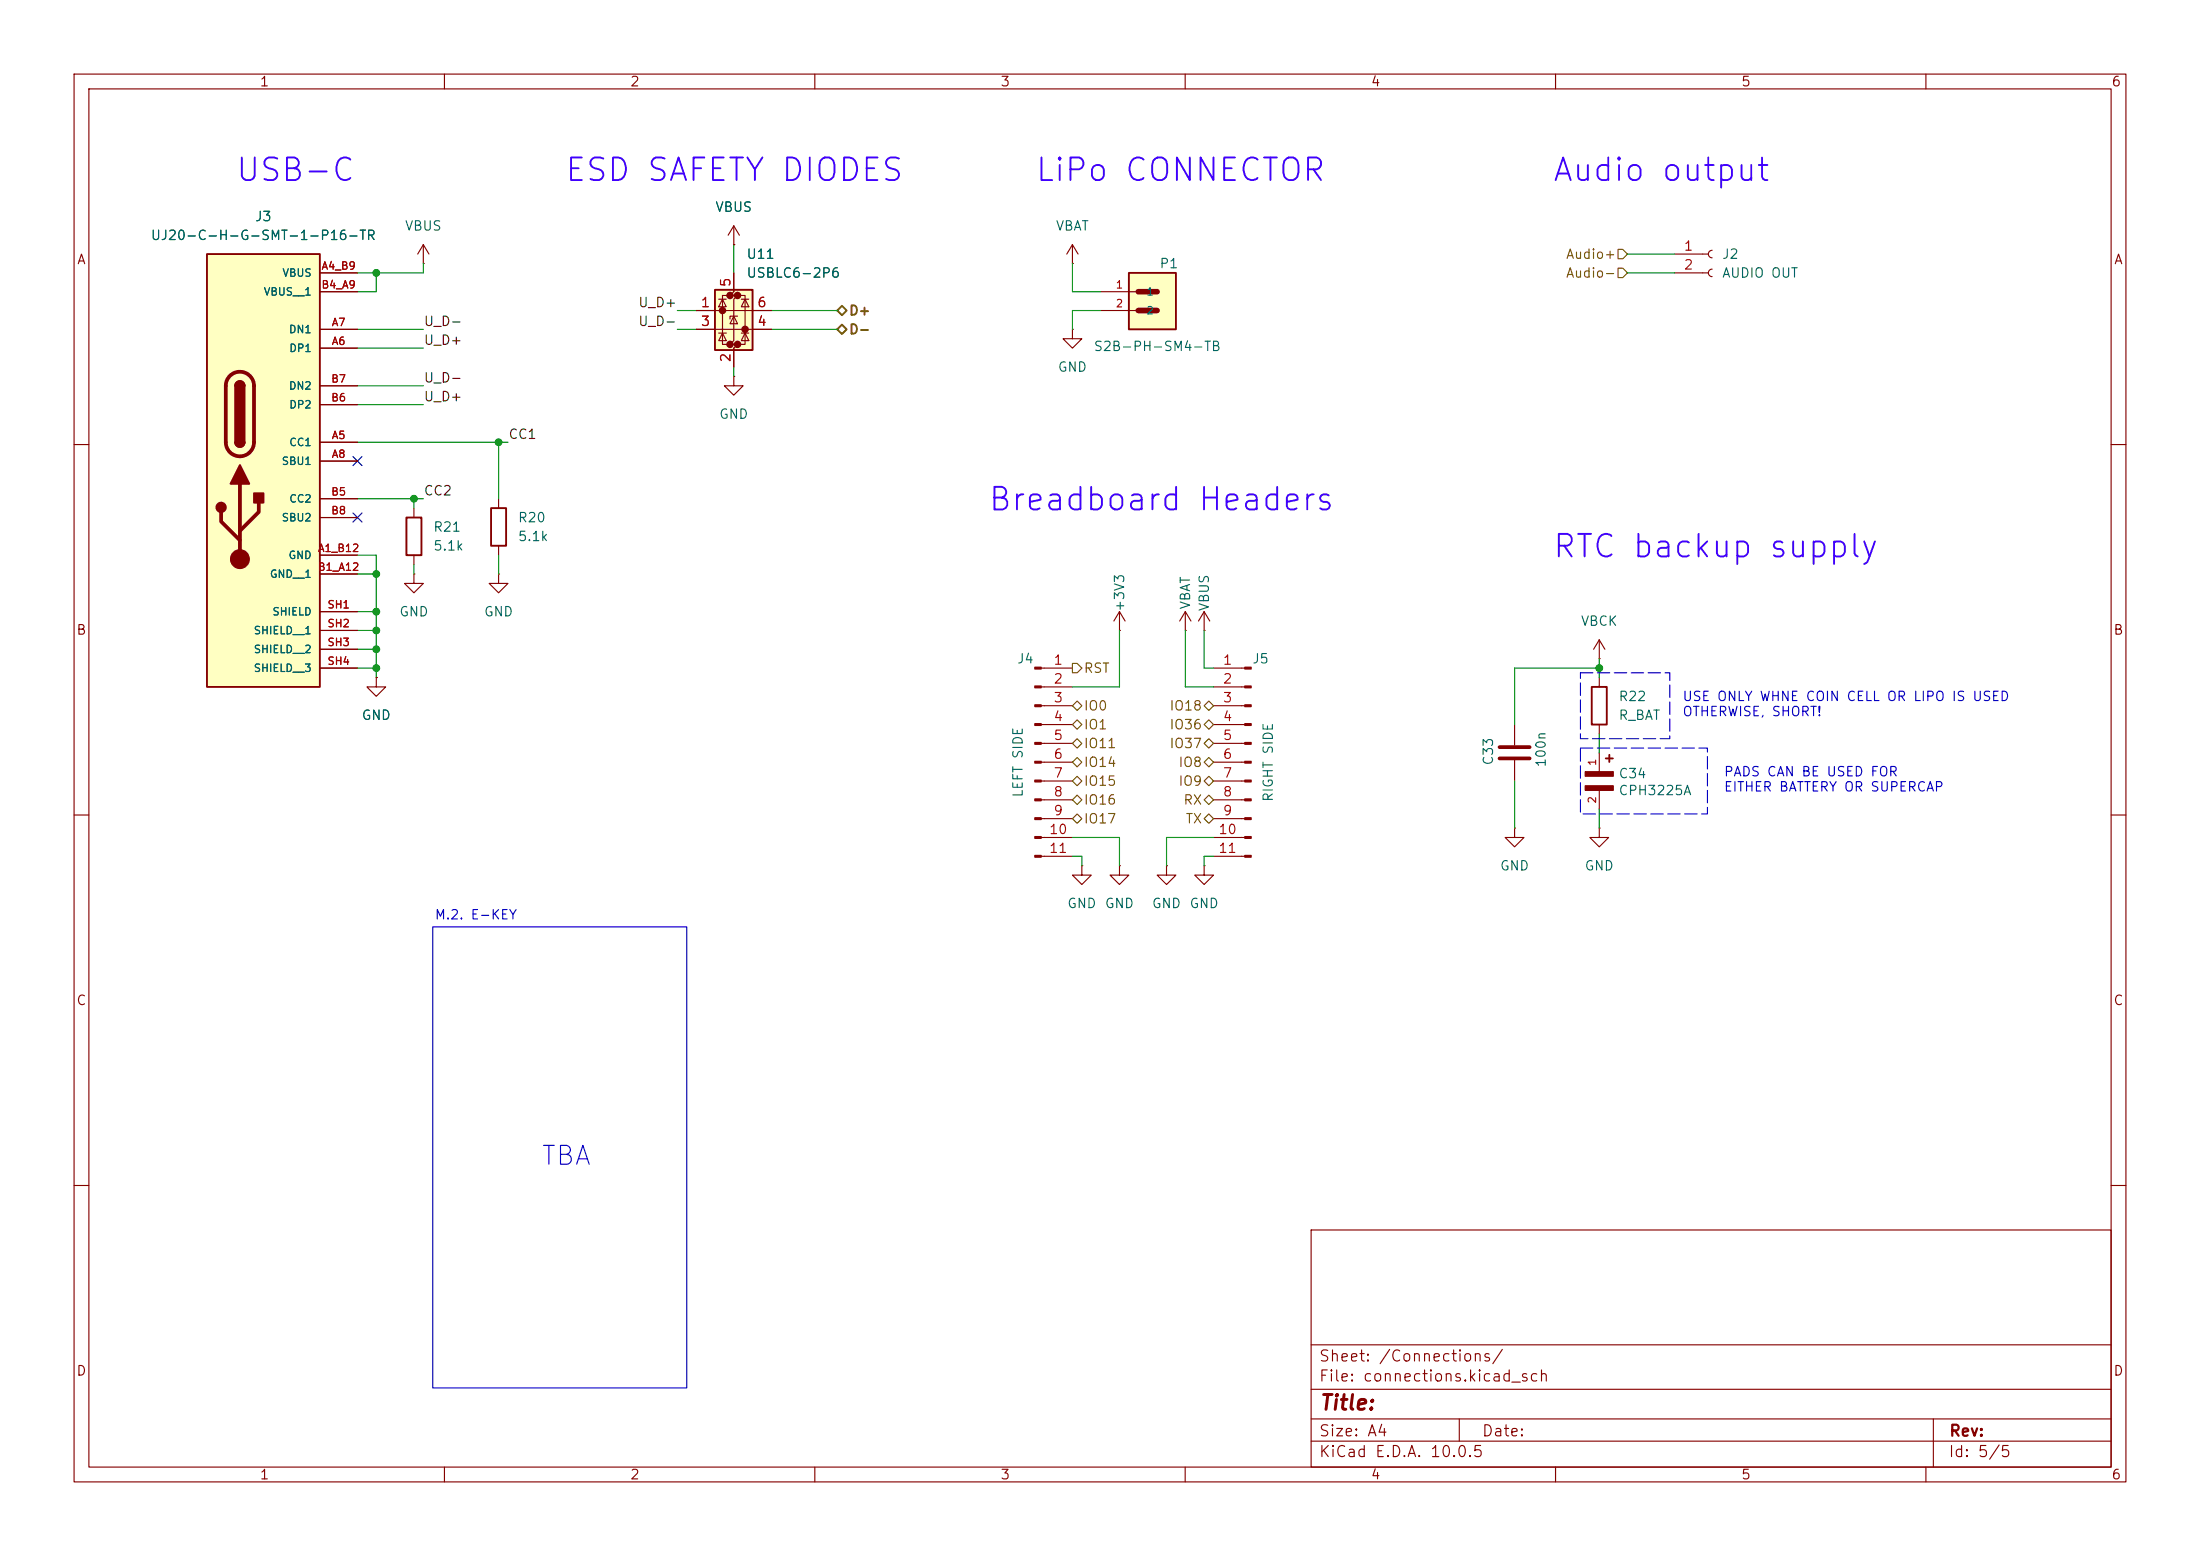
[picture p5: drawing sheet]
<svg xmlns="http://www.w3.org/2000/svg" width="297mm" height="210mm" viewBox="0 0 297 210" stroke-linecap="round" stroke-linejoin="round" font-family="sans-serif">
<g fill="none" stroke="#840000" stroke-width=".15">
<path d="M10 10h277v190h-277zM12 12h273v186h-273zM60 10v2M110 10v2M160 10v2M210 10v2M260 10v2M57.1 35.6h.1M57.1 33l-.7 1.3M57.1 33l.8 1.3M57.1 33v2.6M10 60h2"/>
<path d="M67.3 67.3v1.3M67.3 73.7v1.2M285 60h2M50.8 91.4v1.3h1.3l-1.3 1.3-1.3-1.3h1.3M50.8 91.4h.1M204.5 97.8v2.8M215.9 88.9h.1M215.9 86.4l-.8 1.2M215.9 86.4l.8 1.2M215.9 86.4v2.5M215.9 91.4v1.3M215.9 97.8v1.3"/>
<path d="M10 110h2M204.5 111.8v1.2h-1.3l1.3 1.3 1.2-1.3h-1.2M204.5 111.8h.1M204.5 102.6v2.8M215.9 111.8v1.2h-1.3l1.3 1.3 1.3-1.3h-1.3M215.9 111.8h.1M285 110h2M10 160h2M177 166h108v32h-108zM285 160h2M60 198v2M110 198v2"/>
<path d="M160 198v2M177 194.5h108M177 191.5h108M177 187.5h108M177 181.5h108M197 191.5v3M210 198v2M260 198v2M261 191.5v6.5"/>
</g>
<path d="M66.3 68.6h2v5.1h-2zM214.9 92.7h2v5.1h-2z" fill="none" stroke="#840000" stroke-width=".25"/>
<path d="M202.4 100.8h4.1M202.4 102.4h4.1" fill="none" stroke="#840000" stroke-width=".51"/>
<path d="M96.5 39.1h5.1v8.1h-5.1z" fill="#ffffc2"/>
<g fill="#840000" stroke="#840000" stroke-width=".51">
<circle cx="97.5" cy="41.9" r=".25"/>
<circle cx="98.6" cy="39.9" r=".25"/>
<circle cx="98.6" cy="46.5" r=".25"/>
<circle cx="99.6" cy="39.9" r=".25"/>
<circle cx="99.6" cy="46.5" r=".25"/>
<circle cx="100.6" cy="44.4" r=".25"/>
</g>
<g fill="none" stroke="#840000" stroke-width=".15">
<path d="M98.6 39.9h-1.1v6.6h1.1M99.1 36.8v2.6l-.5 .5h1l-.5 .5v5.6l-.5 .5h1l-.5 .5v2.5M99.6 39.9h1v6.6h-1M94 41.9h10.1M94 44.5h10.1M97 45h1M97 40.4h1M97.5 40.4l.5 1h-1zM97.5 45l.5 1h-1zM99.1 42.7l.5 1h-1zM99.6 42.7h-1v.4M100.1 45h1"/>
<path d="M100.1 40.4h1M100.6 40.4l.5 1h-1zM100.6 45l.5 1h-1zM55.9 77.5v1.2h1.2l-1.2 1.3-1.3-1.3h1.3M55.9 77.5h.1"/>
</g>
<path d="M96.5 39.1h5.1v8.1h-5.1z" fill="none" stroke="#840000" stroke-width=".25"/>
<path d="M152.4 36.8h6.3v7.7h-6.3z" fill="#ffffc2"/>
<path d="M152.4 36.8h6.3v7.7h-6.3z" fill="none" stroke="#840000" stroke-width=".25"/>
<path d="M153.7 39.4h2.5M153.7 41.9h2.5" fill="none" stroke="#840000" stroke-width=".76"/>
<g fill="none" stroke="#840000" stroke-width=".15">
<path d="M99.1 33h.1M99.1 30.5l-.8 1.3M99.1 30.5l.7 1.3M99.1 30.5v2.5M148.6 39.4h5.1M226.1 34.3h4.5M226.1 36.8h4.5M231.1 33.8a.51 .51 0 0 0-.5 .5 .51 .51 0 0 0 .5 .5M231.1 36.3a.51 .51 0 0 0-.5 .5 .51 .51 0 0 0 .5 .5M99.1 50.8v1.3h1.2l-1.2 1.2-1.3-1.2h1.3M99.1 50.8h.1M144.8 44.5v1.2h-1.3l1.3 1.3 1.2-1.3h-1.2"/>
<path d="M144.8 44.5h.1M148.6 41.9h5.1M140.6 90.2h4.2M140.6 92.7h4.2M140.6 95.3h4.2M140.6 97.8h4.2M151.1 85.1h.1M151.1 82.6l-.7 1.2M151.1 82.6l.8 1.2M151.1 82.6v2.5M160 85.1h.1M160 82.6l.8 1.2"/>
<path d="M160 82.6l-.7 1.2M160 82.6v2.5M162.6 85.1h.1M162.6 82.6l-.8 1.2M162.6 82.6l.7 1.2M162.6 82.6v2.5M163.8 90.2h4.2M163.8 92.7h4.2M163.8 95.3h4.2M163.8 97.8h4.2M140.6 100.3h4.2M140.6 102.9h4.2"/>
<path d="M140.6 105.4h4.2M140.6 108h4.2M140.6 110.5h4.2M140.6 113h4.2M140.6 115.6h4.2M163.8 100.3h4.2M163.8 102.9h4.2M163.8 105.4h4.2M163.8 108h4.2M163.8 110.5h4.2M163.8 113h4.2M163.8 115.6h4.2"/>
<path d="M215.9 101.6v2.5M215.9 106.7v2.5"/>
</g>
<g fill="#840000" stroke="#840000" stroke-width=".15">
<path d="M139.7 90h.9v.3h-.9z"/>
<path d="M139.7 92.6h.9v.2h-.9z"/>
<path d="M139.7 95.1h.9v.3h-.9z"/>
<path d="M139.7 97.7h.9v.2h-.9z"/>
<path d="M139.7 100.2h.9v.3h-.9z"/>
<path d="M139.7 102.7h.9v.3h-.9z"/>
<path d="M139.7 105.3h.9v.2h-.9z"/>
<path d="M139.7 107.8h.9v.3h-.9z"/>
<path d="M139.7 110.4h.9v.2h-.9z"/>
<path d="M139.7 112.9h.9v.3h-.9z"/>
<path d="M139.7 115.4h.9v.3h-.9z"/>
<path d="M168 90h.9v.3h-.9z"/>
<path d="M168 92.6h.9v.2h-.9z"/>
<path d="M168 95.1h.9v.3h-.9z"/>
<path d="M168 97.7h.9v.2h-.9z"/>
<path d="M168 100.2h.9v.3h-.9z"/>
<path d="M168 102.7h.9v.3h-.9z"/>
<path d="M168 105.3h.9v.2h-.9z"/>
<path d="M168 107.8h.9v.3h-.9z"/>
<path d="M168 110.4h.9v.2h-.9z"/>
<path d="M168 112.9h.9v.3h-.9z"/>
<path d="M168 115.4h.9v.3h-.9z"/>
</g>
<g fill="#840000" stroke="#840000" stroke-width=".14">
<path d="M214 106h3.8v.7h-3.8z"/>
<path d="M214 104.1h3.8v.7h-3.8z"/>
</g>
<path d="M27.9 34.3h15.3v58.4h-15.3z" fill="#ffffc2"/>
<path d="M27.9 34.3h15.3v58.4h-15.3zM31.7 52.1a.64 .64 0 0 1 .7-.7 .64 .64 0 0 1 .6 .7M31.7 59.7a.64 .64 0 0 0 .7 .6 .64 .64 0 0 0 .6-.6M54.9 69.9h2v5h-2z" fill="none" stroke="#840000" stroke-width=".25"/>
<g fill="#840000" stroke="#840000" stroke-width=".25">
<path d="M32.4 62.8l1.3 2.5h-2.6z"/>
<path d="M31.7 52.1h1.3v7.6h-1.3z"/>
<path d="M31.9 51.6a.64 .64 0 0 1 .7-.1 .64 .64 0 0 1 .4 .6h-1.3z"/>
<path d="M31.7 59.7h1.3a.64 .64 0 0 1-.6 .6 .64 .64 0 0 1-.7-.6z"/>
<path d="M34.3 66.6h1.3v1.2h-1.3z"/>
<circle cx="29.8" cy="68.5" r=".63"/>
</g>
<path d="M31 50.7a1.9 1.9 0 0 1 2.1-.4 1.9 1.9 0 0 1 1.2 1.8v7.6a1.91 1.91 0 0 1-1.9 1.9 1.91 1.91 0 0 1-1.9-1.9v-7.6a1.9 1.9 0 0 1 .5-1.4zM29.8 69.1v1.3l2.6 2.5M32.4 65.3v10.2M34.9 67.8v1.3l-2.5 2.6" fill="none" stroke="#840000" stroke-width=".51"/>
<circle cx="32.4" cy="75.5" r="1.27" fill="#840000" stroke="#840000" stroke-width=".15"/>
<g fill="none" stroke="#840000" stroke-width=".15">
<path d="M43.2 36.8h5.1M43.2 39.4h5.1M99.1 33h.1M99.1 36.8v2.6M144.8 35.6h.1M144.8 33l.7 1.3M144.8 33l-.8 1.3M144.8 33v2.6M43.2 59.7h5.1M43.2 47h5.1M43.2 44.5h5.1M43.2 54.6h5.1"/>
<path d="M43.2 52.1h5.1M94 44.5h2.5M94 41.9h2.5M99.1 47v2.5M101.6 44.5h2.5M101.6 41.9h2.5M43.2 74.9h5.1M43.2 62.2h5.1M43.2 77.5h5.1M43.2 67.3h5.1M43.2 69.9h5.1M55.9 68.6v1.3"/>
<path d="M55.9 74.9v1.3M67.3 77.5v1.2h-1.3l1.3 1.3 1.3-1.3h-1.3M67.3 77.5h.1M43.2 82.6h5.1M43.2 85.1h5.1M43.2 87.6h5.1M43.2 90.2h5.1M50.8 91.4h.1M146 116.8v1.3h1.3l-1.3 1.3-1.2-1.3h1.2M146 116.8h.1M151.1 116.8v1.3h1.3l-1.3 1.3-1.2-1.3h1.2M151.1 116.8h.1"/>
<path d="M157.5 116.8v1.3h-1.3l1.3 1.3 1.2-1.3h-1.2M157.5 116.8h.1M162.6 116.8v1.3h1.2l-1.2 1.3-1.3-1.3h1.3M162.6 116.8h.1"/>
</g>
<g fill="none" stroke="#725600" stroke-width=".15">
<path d="M218.4 36.2h.7l.6 .6-.6 .7h-.7zM218.4 33.7h.7l.6 .6-.6 .6h-.7zM144.8 89.5h.6l.6 .7-.6 .6h-.6zM144.8 95.3l.6-.7 .6 .7-.6 .6zM145.4 97.2l.6 .6-.6 .6-.6-.6zM162.6 95.3l.6-.7 .6 .7-.6 .6zM162.6 97.8l.6-.6 .6 .6-.6 .6zM144.8 110.5l.6-.6 .6 .6-.6 .6zM144.8 105.4l.6-.6 .6 .6-.6 .6zM144.8 102.9l.6-.7 .6 .7-.6 .6zM144.8 100.3l.6-.6 .6 .6-.6 .7zM145.4 107.3l.6 .7-.6 .6-.6-.6z"/>
<path d="M162.6 110.5l.6-.6 .6 .6-.6 .6zM162.6 105.4l.6-.6 .6 .6-.6 .6zM162.6 100.3l.6-.6 .6 .6-.6 .7zM162.6 102.9l.6-.7 .6 .7-.6 .6zM163.2 107.3l.6 .7-.6 .6-.6-.6z"/>
</g>
<path d="M113 41.9l.7-.6 .6 .6-.6 .6zM113 44.5l.7-.7 .6 .7-.6 .6z" fill="none" stroke="#725600" stroke-width=".25"/>
<g fill="none" stroke="#009600" stroke-width=".15">
<path d="M50.8 36.8v2.6h-2.5M57.1 35.6v1.2h-8.8M99.1 33v3.8M144.8 35.6v3.8h3.8M219.7 36.8h6.4M219.7 34.3h6.4M48.3 59.7h20.3M48.3 44.5h8.8M48.3 47h8.8M48.3 54.6h8.8M48.3 52.1h8.8M67.3 59.7v7.6"/>
<path d="M91.4 44.5h2.6M91.4 41.9h2.6M99.1 49.5v1.3M104.1 44.5h8.9M104.1 41.9h8.9M148.6 41.9h-3.8v2.6M48.3 74.9h2.5v16.5M48.3 67.3h8.8M48.3 77.5h2.5M55.9 67.3v1.3M55.9 76.2v1.3M67.3 74.9v2.6"/>
<path d="M48.3 90.2h2.5M48.3 85.1h2.5M48.3 82.6h2.5M48.3 87.6h2.5M151.1 85.1v7.6h-6.3M160 85.1v7.6h3.8M162.6 85.1v5.1h1.2M215.9 88.9v2.5M215.9 99.1v2.5M215.9 90.2h-11.4v7.6M144.8 113h6.3v3.8M144.8 115.6h1.2v1.2"/>
<path d="M163.8 113h-6.3v3.8M163.8 115.6h-1.2v1.2M204.5 105.4v6.4M215.9 109.2v2.6"/>
</g>
<path d="M47.7 61.6l1.2 1.2M47.7 69.2l1.2 1.3M48.9 61.6l-1.2 1.2M48.9 69.2l-1.2 1.3" fill="none" stroke="#000084" stroke-width=".15"/>
<path d="M213.4 90.8h12v8.9h-12zM213.4 101h17.1v8.9h-17.1z" fill="none" stroke="#0000c2" stroke-width=".15" stroke-dasharray="1.7 .6"/>
<path d="M58.4 125.1h34.3v62.2h-34.3z" fill="none" stroke="#0000c2" stroke-width=".15"/>
<g fill="#009600" stroke="#009600" stroke-width=".14">
<circle cx="215.9" cy="90.2" r=".46"/>
<circle cx="55.9" cy="67.3" r=".46"/>
<circle cx="50.8" cy="85.1" r=".46"/>
<circle cx="50.8" cy="87.6" r=".46"/>
<circle cx="50.8" cy="77.5" r=".46"/>
<circle cx="50.8" cy="82.6" r=".46"/>
<circle cx="50.8" cy="90.2" r=".46"/>
<circle cx="67.3" cy="59.7" r=".46"/>
<circle cx="50.8" cy="36.8" r=".46"/>
</g>
<g font-size="3" fill="#4000ff">
<text x="31.6" y="25.2">USB-C</text>
<text x="76.1" y="25.2">ESD SAFETY DIODES</text>
<text x="139.6" y="25.2">LiPo CONNECTOR</text>
<text x="209.4" y="25.2">Audio output</text>
<text x="133.2" y="69.7">Breadboard Headers</text>
<text x="209.4" y="76">RTC backup supply</text>
</g>
<text font-size="2.5" fill="#0000c2" x="72.9" y="157.9">TBA</text>
<text font-size="2" fill="#840000" x="178" y="190.8">Title:</text>
<g font-size="1.5" fill="#840000">
<text x="178" y="184.1">Sheet: /Connections/</text>
<text x="178" y="186.8">File: connections.kicad_sch</text>
<text x="178" y="197">KiCad E.D.A. 10.0.5</text>
<text x="178" y="194.2">Size: A4</text>
<text x="200" y="194.2">Date:</text>
<text x="263" y="197">Id: 5/5</text>
<text x="263" y="194.2">Rev:</text>
</g>
<g font-size="1.3" fill="#840000">
<text x="35" y="12">1</text>
<text x="85" y="12">2</text>
<text x="135" y="12">3</text>
<text x="185" y="12">4</text>
<text x="235" y="12">5</text>
<text x="285" y="12">6</text>
<text x="10.3" y="36">A</text>
<text x="285.3" y="36">A</text>
<text x="10.2" y="86">B</text>
<text x="285.2" y="86">B</text>
<text x="218.1" y="103.3" transform="rotate(-90 218.1 103.3)">+</text>
<text x="10.2" y="136">C</text>
<text x="285.2" y="136">C</text>
<text x="10.2" y="186">D</text>
<text x="285.2" y="186">D</text>
<text x="35" y="200">1</text>
<text x="85" y="200">2</text>
<text x="135" y="200">3</text>
<text x="185" y="200">4</text>
<text x="235" y="200">5</text>
<text x="285" y="200">6</text>
</g>
<g font-size="1.3" fill="#006464">
<text x="96.5" y="28.9">VBUS</text>
<text x="20.3" y="32.7">UJ20-C-H-G-SMT-1-P16-TR</text>
<text x="34.3" y="30.2">J3</text>
<text x="54.6" y="31.4">VBUS</text>
<text x="100.7" y="35.3">U11</text>
<text x="142.4" y="31.4">VBAT</text>
<text x="232.4" y="35.3">J2</text>
<text x="100.7" y="37.8">USBLC6-2P6</text>
<text x="156.4" y="36.5">P1</text>
<text x="232.4" y="37.8">AUDIO OUT</text>
<text x="147.6" y="47.7">S2B-PH-SM4-TB</text>
<text x="142.7" y="50.5">GND</text>
<text x="97" y="56.8">GND</text>
<text x="69.8" y="70.8">R20</text>
<text x="58.4" y="72.1">R21</text>
<text x="58.4" y="74.6">5.1k</text>
<text x="69.8" y="73.4">5.1k</text>
<text x="53.8" y="83.5">GND</text>
<text x="65.2" y="83.5">GND</text>
<text x="152.1" y="82.7" transform="rotate(-90 152.1 82.7)">+3V3</text>
<text x="161" y="82.3" transform="rotate(-90 161 82.3)">VBAT</text>
<text x="163.5" y="82.6" transform="rotate(-90 163.5 82.6)">VBUS</text>
<text x="137.2" y="89.9">J4</text>
<text x="169" y="89.9">J5</text>
<text x="213.3" y="84.8">VBCK</text>
<text x="218.4" y="94.9">R22</text>
<text x="48.7" y="97.5">GND</text>
<text x="218.4" y="97.5">R_BAT</text>
<text x="138.4" y="107.7" transform="rotate(-90 138.4 107.7)">LEFT SIDE</text>
<text x="201.9" y="103.4" transform="rotate(-90 201.9 103.4)">C33</text>
<text x="209" y="103.6" transform="rotate(-90 209 103.6)">100n</text>
<text x="218.4" y="105.4">C34</text>
<text x="218.4" y="107.6">CPH3225A</text>
<text x="172.2" y="108.3" transform="rotate(-90 172.2 108.3)">RIGHT SIDE</text>
<text x="202.4" y="117.8">GND</text>
<text x="213.8" y="117.8">GND</text>
<text x="144" y="122.9">GND</text>
<text x="149.1" y="122.9">GND</text>
<text x="155.4" y="122.9">GND</text>
<text x="160.5" y="122.9">GND</text>
</g>
<g font-size="1.3" fill="#725600">
<text x="211.3" y="35.3">Audio+</text>
<text x="211.3" y="37.8">Audio-</text>
<text x="114.5" y="42.9">D+</text>
<text x="114.5" y="45.4">D-</text>
<text x="146.2" y="91.1">RST</text>
<text x="146.2" y="101.3">IO11</text>
<text x="146.2" y="98.8">IO1</text>
<text x="146.2" y="96.2">IO0</text>
<text x="157.8" y="96.2">IO18</text>
<text x="157.8" y="98.8">IO36</text>
<text x="157.8" y="101.3">IO37</text>
<text x="146.2" y="106.4">IO15</text>
<text x="146.2" y="103.8">IO14</text>
<text x="159" y="106.4">IO9</text>
<text x="159" y="103.8">IO8</text>
<text x="146.2" y="111.5">IO17</text>
<text x="146.2" y="108.9">IO16</text>
<text x="159.7" y="108.9">RX</text>
<text x="160" y="111.5">TX</text>
</g>
<g font-size="1.3" fill="#a90000">
<text x="227.2" y="34.2">1</text>
<text x="94.5" y="41.8">1</text>
<text x="98.9" y="38.8" transform="rotate(-90 98.9 38.8)">5</text>
<text x="102.1" y="41.8">6</text>
<text x="227.2" y="36.7">2</text>
<text x="94.5" y="44.3">3</text>
<text x="102.1" y="44.3">4</text>
<text x="98.9" y="49" transform="rotate(-90 98.9 49)">2</text>
<text x="142.1" y="90">1</text>
<text x="142.1" y="92.6">2</text>
<text x="142.1" y="95.1">3</text>
<text x="165" y="90">1</text>
<text x="165" y="92.6">2</text>
<text x="165" y="95.1">3</text>
<text x="142.1" y="97.7">4</text>
<text x="142.1" y="100.2">5</text>
<text x="165" y="97.7">4</text>
<text x="165" y="100.2">5</text>
<text x="142.1" y="102.7">6</text>
<text x="142.1" y="105.3">7</text>
<text x="142.1" y="107.8">8</text>
<text x="165" y="102.7">6</text>
<text x="165" y="105.3">7</text>
<text x="165" y="107.8">8</text>
<text x="141.5" y="112.9">10</text>
<text x="142.1" y="110.4">9</text>
<text x="164.4" y="112.9">10</text>
<text x="165" y="110.4">9</text>
<text x="141.5" y="115.4">11</text>
<text x="164.4" y="115.4">11</text>
</g>
<g font-size="1.3" fill="#0f0f0f">
<text x="86.1" y="41.8">U_D+</text>
<text x="57.1" y="44.3">U_D-</text>
<text x="57.1" y="46.9">U_D+</text>
<text x="86.1" y="44.3">U_D-</text>
<text x="57.1" y="51.9">U_D-</text>
<text x="57.1" y="54.5">U_D+</text>
<text x="68.6" y="59.6">CC1</text>
<text x="57.1" y="67.2">CC2</text>
</g>
<g font-size="1.3" fill="#0000c2">
<text x="227" y="94.9">USE ONLY WHNE COIN CELL OR LIPO IS USED</text>
<text x="227" y="97">OTHERWISE, SHORT!</text>
<text x="232.6" y="105.1">PADS CAN BE USED FOR</text>
<text x="232.6" y="107.1">EITHER BATTERY OR SUPERCAP</text>
<text x="58.6" y="124.4">M.2. E-KEY</text>
</g>
<g font-size="1" fill="#006464">
<text x="35.5" y="40.1">VBUS__1</text>
<text x="38" y="37.6">VBUS</text>
<text x="154.7" y="40.1">1</text>
<text x="38.9" y="45.2">DN1</text>
<text x="39" y="47.8">DP1</text>
<text x="154.7" y="42.7">2</text>
<text x="38.9" y="52.8">DN2</text>
<text x="39" y="55.4">DP2</text>
<text x="37.9" y="63">SBU1</text>
<text x="39" y="60.5">CC1</text>
<text x="37.9" y="70.6">SBU2</text>
<text x="39" y="68.1">CC2</text>
<text x="38.9" y="75.7">GND</text>
<text x="36.3" y="78.2">GND__1</text>
<text x="36.7" y="83.3">SHIELD</text>
<text x="34.2" y="85.9">SHIELD__1</text>
<text x="34.2" y="88.4">SHIELD__2</text>
<text x="34.2" y="90.9">SHIELD__3</text>
</g>
<g font-size="1" fill="#a90000">
<text x="43.3" y="36.6">A4_B9</text>
<text x="43.3" y="39.2">B4_A9</text>
<text x="150.5" y="39.2">1</text>
<text x="150.5" y="41.7">2</text>
<text x="44.7" y="46.8">A6</text>
<text x="44.7" y="44.3">A7</text>
<text x="44.6" y="51.9">B7</text>
<text x="44.6" y="54.4">B6</text>
<text x="44.7" y="59.5">A5</text>
<text x="44.7" y="62">A8</text>
<text x="44.6" y="67.1">B5</text>
<text x="44.6" y="69.7">B8</text>
<text x="42.8" y="74.7">A1_B12</text>
<text x="42.8" y="77.3">B1_A12</text>
<text x="44.1" y="82.4">SH1</text>
<text x="44.1" y="84.9">SH2</text>
<text x="44.1" y="87.4">SH3</text>
<text x="44.1" y="90">SH4</text>
<text x="215.7" y="103.5" transform="rotate(-90 215.7 103.5)">1</text>
<text x="215.7" y="108.5" transform="rotate(-90 215.7 108.5)">2</text>
</g>
</svg>
